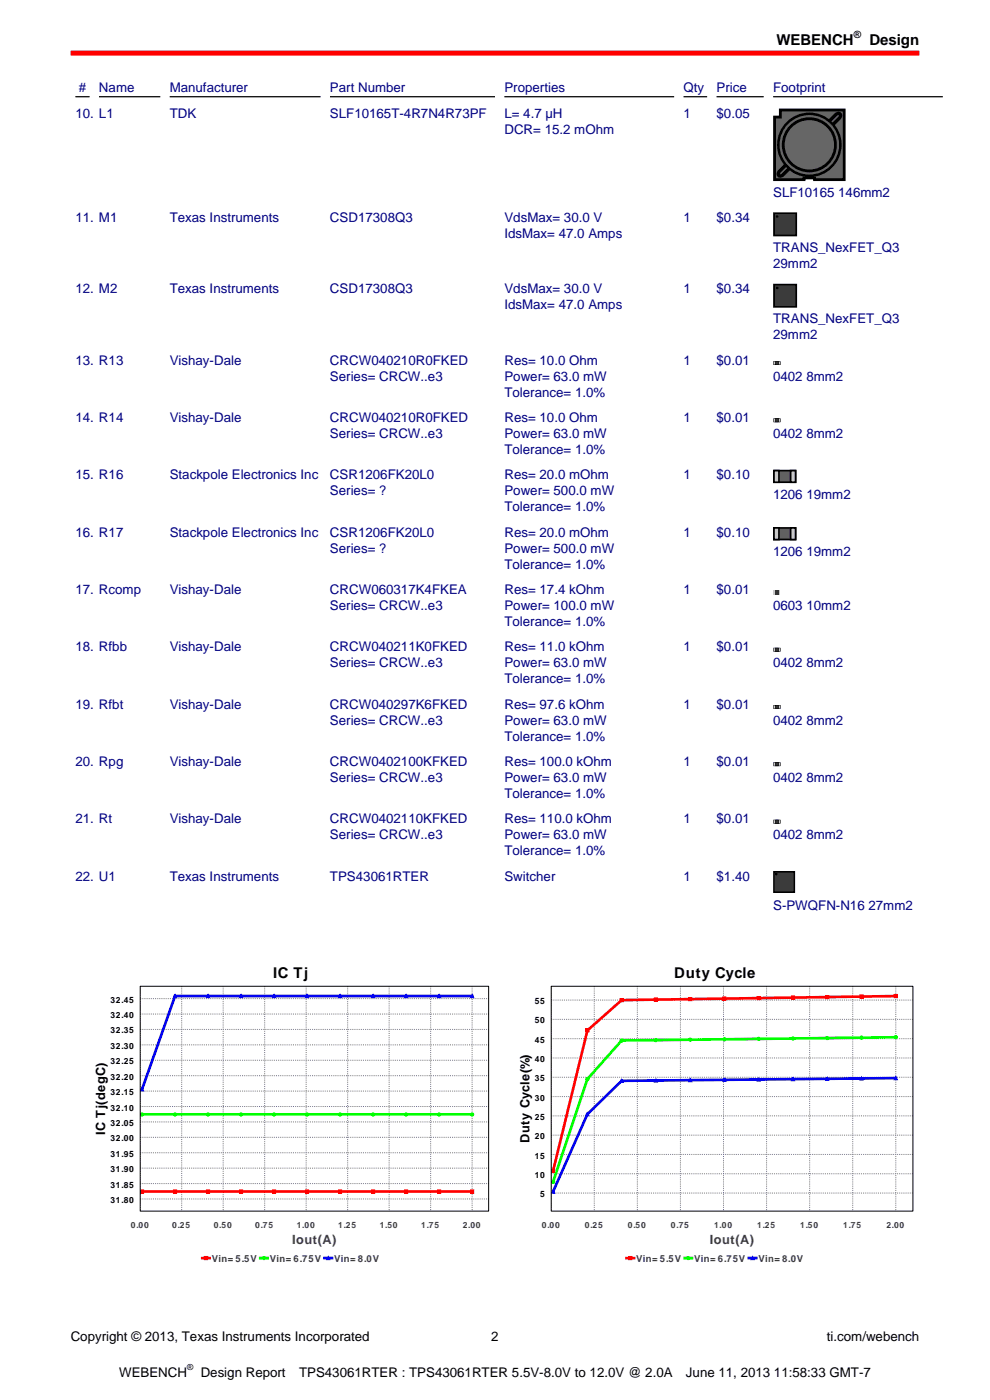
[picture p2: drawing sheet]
<svg xmlns="http://www.w3.org/2000/svg" width="210mm" height="297mm" viewBox="0 0 210 297" stroke-linecap="round" stroke-linejoin="round" font-family="sans-serif">
<path d="M15 11.3h180" fill="none" stroke="#f00" stroke-width="1.1" stroke-linecap="butt"/>
<path d="M16 20.5h3M21 20.5h13M36 20.5h32M70 20.5h35M107 20.5h36M145 20.5h5M152 20.5h10M164 20.5h36" fill="none" stroke="#000" stroke-width=".26"/>
<path d="M165.5 23.3h13.6v14.8h-6.3v-.4h-2.3v.4h-6.2v-13.3h1.2z" fill="#666"/>
<g fill="none" stroke="#000" stroke-width=".6">
<path d="M165.5 23.3h13.6v14.8h-6.3v-.4h-2.3v.4h-6.2v-13.3h1.2z"/>
<circle cx="171.7" cy="30.7" r="5.5"/>
</g>
<path d="M176 25.6l1.3-1.3a.56 .56 0 0 1 .9-.1 .56 .56 0 0 1-.2 .9l-1.2 1.2z" fill="#666"/>
<path d="M176 25.6l1.3-1.3a.56 .56 0 0 1 .9-.1 .56 .56 0 0 1-.2 .9l-1.2 1.2" fill="none" stroke="#000" stroke-width=".71" stroke-linecap="butt"/>
<path d="M166.7 35l.8 .7-1.4 1.4a.6 .6 0 0 1-1-.1l.3-.7z" fill="#666"/>
<path d="M166.7 35l-1.3 1.3a.6 .6 0 0 0 0 1l.7-.2 1.4-1.4" fill="none" stroke="#000" stroke-width=".72" stroke-linecap="butt"/>
<circle cx="171.7" cy="30.7" r="6.6" fill="none" stroke="#000" stroke-width=".53"/>
<path d="M164.2 45.2h4.7v4.8h-4.7z" fill="#404040"/>
<g fill="none" stroke="#000" stroke-width=".36">
<path d="M164.2 45.2h4.7v4.8h-4.7z"/>
<circle cx="164.8" cy="45.9" r=".1"/>
</g>
<path d="M164.2 60.4h4.7v4.7h-4.7z" fill="#404040"/>
<g fill="none" stroke="#000" stroke-width=".36">
<path d="M164.2 60.4h4.7v4.7h-4.7z"/>
<circle cx="164.8" cy="61.1" r=".1"/>
</g>
<path d="M164 76.6h1.5v.8h-1.5z" fill="#cbcbcb"/>
<path d="M164.4 76.6h.8v.8h-.8z" fill="#363636"/>
<g fill="#000">
<path d="M164.5 76.7h.6v.6h-.6zM164.4 76.6v.8h.8v-.8z"/>
<path d="M164.1 76.7h1.4v.6h-1.4zM164 76.6v.8h1.5v-.8z"/>
</g>
<path d="M164 88.8h1.5v.8h-1.5z" fill="#cbcbcb"/>
<path d="M164.4 88.8h.8v.8h-.8z" fill="#363636"/>
<g fill="#000">
<path d="M164.5 88.9h.6v.6h-.6zM164.4 88.8v.8h.8v-.8z"/>
<path d="M164.1 88.9h1.4v.6h-1.4zM164 88.8v.8h1.5v-.8z"/>
</g>
<path d="M164.2 99.8h4.6v2.5h-4.6z" fill="#5b5b5b"/>
<path d="M164.2 99.8h4.6v2.5h-4.6z" fill="none" stroke="#000" stroke-width=".35"/>
<path d="M164.2 99.8h1v2.5h-1z" fill="#c6c6c6"/>
<path d="M164.2 99.8h1v2.5h-1z" fill="none" stroke="#000" stroke-width=".35"/>
<path d="M167.7 99.8h1.1v2.5h-1.1z" fill="#c6c6c6"/>
<path d="M167.7 99.8h1.1v2.5h-1.1z" fill="none" stroke="#000" stroke-width=".35"/>
<path d="M164.2 112h4.6v2.5h-4.6z" fill="#5b5b5b"/>
<path d="M164.2 112h4.6v2.5h-4.6z" fill="none" stroke="#000" stroke-width=".35"/>
<path d="M164.2 112h1v2.5h-1z" fill="#c6c6c6"/>
<path d="M164.2 112h1v2.5h-1z" fill="none" stroke="#000" stroke-width=".35"/>
<path d="M167.7 112h1.1v2.5h-1.1z" fill="#c6c6c6"/>
<path d="M167.7 112h1.1v2.5h-1.1z" fill="none" stroke="#000" stroke-width=".35"/>
<path d="M164 125.2h1.4v.9h-1.4z" fill="#cbcbcb"/>
<path d="M164.4 125.2h.7v.9h-.7z" fill="#363636"/>
<path d="M164 137.4h1.5v.8h-1.5z" fill="#cbcbcb"/>
<path d="M164.4 137.4h.8v.8h-.8z" fill="#363636"/>
<g fill="#000">
<path d="M164.5 137.5h.6v.6h-.6zM164.4 137.4v.8h.8v-.8z"/>
<path d="M164.1 137.5h1.4v.6h-1.4zM164 137.4v.8h1.5v-.8z"/>
</g>
<path d="M164 149.6h1.5v.8h-1.5z" fill="#cbcbcb"/>
<path d="M164.4 149.6h.8v.8h-.8z" fill="#363636"/>
<g fill="#000">
<path d="M164.5 149.7h.6v.6h-.6zM164.4 149.6v.8h.8v-.8z"/>
<path d="M164.1 149.7h1.4v.6h-1.4zM164 149.6v.8h1.5v-.8z"/>
</g>
<path d="M164 161.7h1.5v.8h-1.5z" fill="#cbcbcb"/>
<path d="M164.4 161.7h.8v.8h-.8z" fill="#363636"/>
<g fill="#000">
<path d="M164.5 161.8h.6v.6h-.6zM164.4 161.7v.8h.8v-.8z"/>
<path d="M164.1 161.8h1.4v.6h-1.4zM164 161.7v.8h1.5v-.8z"/>
</g>
<path d="M164 173.9h1.5v.8h-1.5z" fill="#cbcbcb"/>
<path d="M164.4 173.9h.8v.8h-.8z" fill="#363636"/>
<g fill="#000">
<path d="M164.5 174h.6v.6h-.6zM164.4 173.9v.8h.8v-.8z"/>
<path d="M164.1 174h1.4v.6h-1.4zM164 173.9v.8h1.5v-.8z"/>
</g>
<path d="M164.2 184.9h4.3v4.4h-4.3z" fill="#404040"/>
<g fill="none" stroke="#000" stroke-width=".34">
<path d="M164.2 184.9h4.3v4.4h-4.3z"/>
<circle cx="164.7" cy="185.5" r=".11"/>
</g>
<g fill="#fff">
<path d="M15 201h90v67.5h-90z"/>
<path d="M42.6 265.4h38.2v3h-38.2z"/>
</g>
<path d="M42.9 266.9h1.6" fill="none" stroke="#f00" stroke-width=".56"/>
<path d="M43.4 266.6h.6v.6h-.6z" fill="#f00"/>
<path d="M43.4 266.6h.6v.6h-.6z" fill="none" stroke="#f00" stroke-width=".21"/>
<path d="M55.2 266.9h1.6" fill="none" stroke="#0f0" stroke-width=".56"/>
<circle cx="56" cy="266.9" r=".34" fill="#0f0"/>
<circle cx="56" cy="266.9" r=".34" fill="none" stroke="#0f0" stroke-width=".21"/>
<path d="M68.8 266.9h1.6" fill="none" stroke="#00f" stroke-width=".56"/>
<path d="M69.6 266.6l.4 .6h-.7z" fill="#00f"/>
<path d="M69.6 266.6l.4 .6h-.7z" fill="none" stroke="#00f" stroke-width=".21"/>
<path d="M29.7 209.2h73.9v47.7h-73.9z" fill="#fff"/>
<g fill="none" stroke="#808080" stroke-width=".21" stroke-dasharray=".2 .2" stroke-linecap="butt">
<path d="M29.7 209.2v47.7M29.7 218.4h73.9M29.7 215.1h73.9M29.7 211.9h73.9M38.5 209.2v47.7M47.3 209.2v47.7M56.1 209.2v47.7M64.9 209.2v47.7M73.7 209.2v47.7M82.5 209.2v47.7M91.3 209.2v47.7M100.1 209.2v47.7"/>
<path d="M29.7 238h73.9M29.7 234.7h73.9M29.7 231.5h73.9M29.7 228.2h73.9M29.7 224.9h73.9M29.7 221.7h73.9M29.7 254.4h73.9M29.7 251.1h73.9M29.7 247.8h73.9M29.7 244.5h73.9M29.7 241.3h73.9"/>
</g>
<path d="M100.1 211.3h-63l-7 19.8" fill="none" stroke="#00f" stroke-width=".56"/>
<path d="M30.1 236.4h70" fill="none" stroke="#0f0" stroke-width=".56"/>
<path d="M30.1 252.8h70" fill="none" stroke="#f00" stroke-width=".56"/>
<path d="M30.1 230.8l.4 .6h-.7z" fill="#00f"/>
<path d="M30.1 230.8l.4 .6h-.7z" fill="none" stroke="#00f" stroke-width=".21"/>
<path d="M37.1 211l.4 .6h-.7z" fill="#00f"/>
<path d="M37.1 211l.4 .6h-.7z" fill="none" stroke="#00f" stroke-width=".21"/>
<path d="M44.1 211l.4 .6h-.7z" fill="#00f"/>
<path d="M44.1 211l.4 .6h-.7z" fill="none" stroke="#00f" stroke-width=".21"/>
<path d="M51.1 211l.4 .6h-.7z" fill="#00f"/>
<path d="M51.1 211l.4 .6h-.7z" fill="none" stroke="#00f" stroke-width=".21"/>
<path d="M58.1 211l.4 .6h-.7z" fill="#00f"/>
<path d="M58.1 211l.4 .6h-.7z" fill="none" stroke="#00f" stroke-width=".21"/>
<path d="M65.1 211l.4 .6h-.7z" fill="#00f"/>
<path d="M65.1 211l.4 .6h-.7z" fill="none" stroke="#00f" stroke-width=".21"/>
<path d="M72.1 211l.4 .6h-.7z" fill="#00f"/>
<path d="M72.1 211l.4 .6h-.7z" fill="none" stroke="#00f" stroke-width=".21"/>
<path d="M79.1 211l.4 .6h-.7z" fill="#00f"/>
<path d="M79.1 211l.4 .6h-.7z" fill="none" stroke="#00f" stroke-width=".21"/>
<path d="M86.1 211l.4 .6h-.7z" fill="#00f"/>
<path d="M86.1 211l.4 .6h-.7z" fill="none" stroke="#00f" stroke-width=".21"/>
<path d="M93.1 211l.4 .6h-.7z" fill="#00f"/>
<path d="M93.1 211l.4 .6h-.7z" fill="none" stroke="#00f" stroke-width=".21"/>
<path d="M100.1 211l.4 .6h-.7z" fill="#00f"/>
<path d="M100.1 211l.4 .6h-.7z" fill="none" stroke="#00f" stroke-width=".21"/>
<circle cx="30.1" cy="236.4" r=".34" fill="#0f0"/>
<circle cx="30.1" cy="236.4" r=".34" fill="none" stroke="#0f0" stroke-width=".21"/>
<circle cx="37.1" cy="236.4" r=".34" fill="#0f0"/>
<circle cx="37.1" cy="236.4" r=".34" fill="none" stroke="#0f0" stroke-width=".21"/>
<circle cx="44.1" cy="236.4" r=".34" fill="#0f0"/>
<circle cx="44.1" cy="236.4" r=".34" fill="none" stroke="#0f0" stroke-width=".21"/>
<circle cx="51.1" cy="236.4" r=".34" fill="#0f0"/>
<circle cx="51.1" cy="236.4" r=".34" fill="none" stroke="#0f0" stroke-width=".21"/>
<circle cx="58.1" cy="236.4" r=".34" fill="#0f0"/>
<circle cx="58.1" cy="236.4" r=".34" fill="none" stroke="#0f0" stroke-width=".21"/>
<circle cx="65.1" cy="236.4" r=".34" fill="#0f0"/>
<circle cx="65.1" cy="236.4" r=".34" fill="none" stroke="#0f0" stroke-width=".21"/>
<circle cx="72.1" cy="236.4" r=".34" fill="#0f0"/>
<circle cx="72.1" cy="236.4" r=".34" fill="none" stroke="#0f0" stroke-width=".21"/>
<circle cx="79.1" cy="236.4" r=".34" fill="#0f0"/>
<circle cx="79.1" cy="236.4" r=".34" fill="none" stroke="#0f0" stroke-width=".21"/>
<circle cx="86.1" cy="236.4" r=".34" fill="#0f0"/>
<circle cx="86.1" cy="236.4" r=".34" fill="none" stroke="#0f0" stroke-width=".21"/>
<circle cx="93.1" cy="236.4" r=".34" fill="#0f0"/>
<circle cx="93.1" cy="236.4" r=".34" fill="none" stroke="#0f0" stroke-width=".21"/>
<circle cx="100.1" cy="236.4" r=".34" fill="#0f0"/>
<circle cx="100.1" cy="236.4" r=".34" fill="none" stroke="#0f0" stroke-width=".21"/>
<path d="M29.8 252.4h.7v.7h-.7z" fill="#f00"/>
<path d="M29.8 252.4h.7v.7h-.7z" fill="none" stroke="#f00" stroke-width=".21"/>
<path d="M36.8 252.4h.7v.7h-.7z" fill="#f00"/>
<path d="M36.8 252.4h.7v.7h-.7z" fill="none" stroke="#f00" stroke-width=".21"/>
<path d="M43.8 252.4h.7v.7h-.7z" fill="#f00"/>
<path d="M43.8 252.4h.7v.7h-.7z" fill="none" stroke="#f00" stroke-width=".21"/>
<path d="M50.8 252.4h.7v.7h-.7z" fill="#f00"/>
<path d="M50.8 252.4h.7v.7h-.7z" fill="none" stroke="#f00" stroke-width=".21"/>
<path d="M57.8 252.4h.7v.7h-.7z" fill="#f00"/>
<path d="M57.8 252.4h.7v.7h-.7z" fill="none" stroke="#f00" stroke-width=".21"/>
<path d="M64.8 252.4h.7v.7h-.7z" fill="#f00"/>
<path d="M64.8 252.4h.7v.7h-.7z" fill="none" stroke="#f00" stroke-width=".21"/>
<path d="M71.8 252.4h.7v.7h-.7z" fill="#f00"/>
<path d="M71.8 252.4h.7v.7h-.7z" fill="none" stroke="#f00" stroke-width=".21"/>
<path d="M78.8 252.4h.7v.7h-.7z" fill="#f00"/>
<path d="M78.8 252.4h.7v.7h-.7z" fill="none" stroke="#f00" stroke-width=".21"/>
<path d="M85.8 252.4h.7v.7h-.7z" fill="#f00"/>
<path d="M85.8 252.4h.7v.7h-.7z" fill="none" stroke="#f00" stroke-width=".21"/>
<path d="M92.8 252.4h.7v.7h-.7z" fill="#f00"/>
<path d="M92.8 252.4h.7v.7h-.7z" fill="none" stroke="#f00" stroke-width=".21"/>
<path d="M99.8 252.4h.7v.7h-.7z" fill="#f00"/>
<path d="M99.8 252.4h.7v.7h-.7z" fill="none" stroke="#f00" stroke-width=".21"/>
<path d="M29.7 209.2h73.9v47.7h-73.9z" fill="none" stroke="#000" stroke-width=".21"/>
<g fill="#fff">
<path d="M105 201h90v67.5h-90z"/>
<path d="M132.6 265.4h38.2v3h-38.2z"/>
</g>
<path d="M132.9 266.9h1.6" fill="none" stroke="#f00" stroke-width=".56"/>
<path d="M133.4 266.6h.6v.6h-.6z" fill="#f00"/>
<path d="M133.4 266.6h.6v.6h-.6z" fill="none" stroke="#f00" stroke-width=".21"/>
<path d="M145.2 266.9h1.6" fill="none" stroke="#0f0" stroke-width=".56"/>
<circle cx="146" cy="266.9" r=".34" fill="#0f0"/>
<circle cx="146" cy="266.9" r=".34" fill="none" stroke="#0f0" stroke-width=".21"/>
<path d="M158.8 266.9h1.6" fill="none" stroke="#00f" stroke-width=".56"/>
<path d="M159.6 266.6l.4 .6h-.7z" fill="#00f"/>
<path d="M159.6 266.6l.4 .6h-.7z" fill="none" stroke="#00f" stroke-width=".21"/>
<path d="M116.9 209.2h76.7v47.7h-76.7z" fill="#fff"/>
<g fill="none" stroke="#808080" stroke-width=".21" stroke-dasharray=".2 .2" stroke-linecap="butt">
<path d="M116.9 209.2v47.7M116.9 216.3h76.7M116.9 212.2h76.7M126.1 209.2v47.7M135.2 209.2v47.7M144.3 209.2v47.7M153.5 209.2v47.7M162.6 209.2v47.7M171.7 209.2v47.7M180.9 209.2v47.7M190 209.2v47.7M116.9 236.7h76.7"/>
<path d="M116.9 232.6h76.7M116.9 228.5h76.7M116.9 224.4h76.7M116.9 220.3h76.7M116.9 253.1h76.7M116.9 249h76.7M116.9 244.9h76.7M116.9 240.8h76.7"/>
</g>
<path d="M190 228.7l-58.1 .6-7.3 7.1-7.3 16.4" fill="none" stroke="#00f" stroke-width=".56"/>
<path d="M190 220l-58.1 .7-7.3 8.2-7.3 21.8" fill="none" stroke="#0f0" stroke-width=".56"/>
<path d="M190 211.3l-58.1 .9-7.3 6.4-7.3 29.8" fill="none" stroke="#f00" stroke-width=".56"/>
<path d="M117.3 252.4l.4 .7h-.7z" fill="#00f"/>
<path d="M117.3 252.4l.4 .7h-.7z" fill="none" stroke="#00f" stroke-width=".21"/>
<path d="M124.6 236l.3 .7h-.6z" fill="#00f"/>
<path d="M124.6 236l.3 .7h-.6z" fill="none" stroke="#00f" stroke-width=".21"/>
<path d="M131.9 229l.3 .6h-.7z" fill="#00f"/>
<path d="M131.9 229l.3 .6h-.7z" fill="none" stroke="#00f" stroke-width=".21"/>
<path d="M139.1 228.9l.4 .7h-.7z" fill="#00f"/>
<path d="M139.1 228.9l.4 .7h-.7z" fill="none" stroke="#00f" stroke-width=".21"/>
<path d="M146.4 228.8l.3 .7h-.6z" fill="#00f"/>
<path d="M146.4 228.8l.3 .7h-.6z" fill="none" stroke="#00f" stroke-width=".21"/>
<path d="M153.7 228.7l.3 .7h-.7z" fill="#00f"/>
<path d="M153.7 228.7l.3 .7h-.7z" fill="none" stroke="#00f" stroke-width=".21"/>
<path d="M160.9 228.7l.4 .6h-.7z" fill="#00f"/>
<path d="M160.9 228.7l.4 .6h-.7z" fill="none" stroke="#00f" stroke-width=".21"/>
<path d="M168.2 228.6l.3 .7h-.6z" fill="#00f"/>
<path d="M168.2 228.6l.3 .7h-.6z" fill="none" stroke="#00f" stroke-width=".21"/>
<path d="M175.5 228.5l.3 .7h-.7z" fill="#00f"/>
<path d="M175.5 228.5l.3 .7h-.7z" fill="none" stroke="#00f" stroke-width=".21"/>
<path d="M182.7 228.4l.4 .7h-.7z" fill="#00f"/>
<path d="M182.7 228.4l.4 .7h-.7z" fill="none" stroke="#00f" stroke-width=".21"/>
<path d="M190 228.4l.4 .7h-.7z" fill="#00f"/>
<path d="M190 228.4l.4 .7h-.7z" fill="none" stroke="#00f" stroke-width=".21"/>
<circle cx="117.3" cy="250.7" r=".34" fill="#0f0"/>
<circle cx="117.3" cy="250.7" r=".34" fill="none" stroke="#0f0" stroke-width=".21"/>
<circle cx="124.6" cy="228.9" r=".34" fill="#0f0"/>
<circle cx="124.6" cy="228.9" r=".34" fill="none" stroke="#0f0" stroke-width=".21"/>
<circle cx="131.9" cy="220.7" r=".34" fill="#0f0"/>
<circle cx="131.9" cy="220.7" r=".34" fill="none" stroke="#0f0" stroke-width=".21"/>
<circle cx="139.1" cy="220.7" r=".34" fill="#0f0"/>
<circle cx="139.1" cy="220.7" r=".34" fill="none" stroke="#0f0" stroke-width=".21"/>
<circle cx="146.4" cy="220.6" r=".34" fill="#0f0"/>
<circle cx="146.4" cy="220.6" r=".34" fill="none" stroke="#0f0" stroke-width=".21"/>
<circle cx="153.7" cy="220.5" r=".34" fill="#0f0"/>
<circle cx="153.7" cy="220.5" r=".34" fill="none" stroke="#0f0" stroke-width=".21"/>
<circle cx="160.9" cy="220.4" r=".34" fill="#0f0"/>
<circle cx="160.9" cy="220.4" r=".34" fill="none" stroke="#0f0" stroke-width=".21"/>
<circle cx="168.2" cy="220.3" r=".34" fill="#0f0"/>
<circle cx="168.2" cy="220.3" r=".34" fill="none" stroke="#0f0" stroke-width=".21"/>
<circle cx="175.5" cy="220.2" r=".34" fill="#0f0"/>
<circle cx="175.5" cy="220.2" r=".34" fill="none" stroke="#0f0" stroke-width=".21"/>
<circle cx="182.7" cy="220.1" r=".34" fill="#0f0"/>
<circle cx="182.7" cy="220.1" r=".34" fill="none" stroke="#0f0" stroke-width=".21"/>
<circle cx="190" cy="220" r=".34" fill="#0f0"/>
<circle cx="190" cy="220" r=".34" fill="none" stroke="#0f0" stroke-width=".21"/>
<path d="M117 248h.7v.7h-.7z" fill="#f00"/>
<path d="M117 248h.7v.7h-.7z" fill="none" stroke="#f00" stroke-width=".21"/>
<path d="M124.3 218.3h.6v.6h-.6z" fill="#f00"/>
<path d="M124.3 218.3h.6v.6h-.6z" fill="none" stroke="#f00" stroke-width=".21"/>
<path d="M131.5 211.8h.7v.7h-.7z" fill="#f00"/>
<path d="M131.5 211.8h.7v.7h-.7z" fill="none" stroke="#f00" stroke-width=".21"/>
<path d="M138.8 211.7h.7v.7h-.7z" fill="#f00"/>
<path d="M138.8 211.7h.7v.7h-.7z" fill="none" stroke="#f00" stroke-width=".21"/>
<path d="M146.1 211.6h.6v.7h-.6z" fill="#f00"/>
<path d="M146.1 211.6h.6v.7h-.6z" fill="none" stroke="#f00" stroke-width=".21"/>
<path d="M153.3 211.5h.7v.7h-.7z" fill="#f00"/>
<path d="M153.3 211.5h.7v.7h-.7z" fill="none" stroke="#f00" stroke-width=".21"/>
<path d="M160.6 211.4h.7v.7h-.7z" fill="#f00"/>
<path d="M160.6 211.4h.7v.7h-.7z" fill="none" stroke="#f00" stroke-width=".21"/>
<path d="M167.9 211.3h.6v.7h-.6z" fill="#f00"/>
<path d="M167.9 211.3h.6v.7h-.6z" fill="none" stroke="#f00" stroke-width=".21"/>
<path d="M175.1 211.2h.7v.7h-.7z" fill="#f00"/>
<path d="M175.1 211.2h.7v.7h-.7z" fill="none" stroke="#f00" stroke-width=".21"/>
<path d="M182.4 211.1h.7v.7h-.7z" fill="#f00"/>
<path d="M182.4 211.1h.7v.7h-.7z" fill="none" stroke="#f00" stroke-width=".21"/>
<path d="M189.7 211h.7v.6h-.7z" fill="#f00"/>
<path d="M189.7 211h.7v.6h-.7z" fill="none" stroke="#f00" stroke-width=".21"/>
<path d="M116.9 209.2h76.7v47.7h-76.7z" fill="none" stroke="#000" stroke-width=".21"/>
<g font-size="3.2">
<text x="164.7" y="9.6">WEBENCH</text>
<text x="184.4" y="9.6">Design</text>
</g>
<g font-size="3.1">
<text x="57.9" y="207.5">IC Tj</text>
<text x="143" y="207.5">Duty Cycle</text>
</g>
<g font-size="2.8" fill="#000080">
<text x="16.7" y="19.4">#</text>
<text x="21" y="19.4">Name</text>
<text x="36" y="19.4">Manufacturer</text>
<text x="70" y="19.4">Part Number</text>
<text x="107" y="19.4">Properties</text>
<text x="145" y="19.4">Qty</text>
<text x="152" y="19.4">Price</text>
<text x="164" y="19.4">Footprint</text>
<text x="16" y="25.1">10. L1</text>
<text x="36" y="25.1">TDK</text>
<text x="70" y="25.1">SLF10165T-4R7N4R73PF</text>
<text x="107" y="25.1">L= 4.7 µH</text>
<text x="107" y="28.5">DCR= 15.2 mOhm</text>
<text x="145" y="25.1">1</text>
<text x="152" y="25.1">$0.05</text>
<text x="164" y="41.7">SLF10165 146mm2</text>
<text x="16" y="47.1">11. M1</text>
<text x="36" y="47.1">Texas Instruments</text>
<text x="70" y="47.1">CSD17308Q3</text>
<text x="107" y="47.1">VdsMax= 30.0 V</text>
<text x="145" y="47.1">1</text>
<text x="152" y="47.1">$0.34</text>
<text x="107" y="50.5">IdsMax= 47.0 Amps</text>
<text x="164" y="53.5">TRANS_NexFET_Q3</text>
<text x="164" y="56.8">29mm2</text>
<text x="16" y="62.2">12. M2</text>
<text x="36" y="62.2">Texas Instruments</text>
<text x="70" y="62.2">CSD17308Q3</text>
<text x="107" y="62.2">VdsMax= 30.0 V</text>
<text x="107" y="65.6">IdsMax= 47.0 Amps</text>
<text x="145" y="62.2">1</text>
<text x="152" y="62.2">$0.34</text>
<text x="164" y="68.6">TRANS_NexFET_Q3</text>
<text x="164" y="72">29mm2</text>
<text x="16" y="77.4">13. R13</text>
<text x="36" y="77.4">Vishay-Dale</text>
<text x="70" y="77.4">CRCW040210R0FKED</text>
<text x="107" y="77.4">Res= 10.0 Ohm</text>
<text x="145" y="77.4">1</text>
<text x="152" y="77.4">$0.01</text>
<text x="70" y="80.8">Series= CRCW..e3</text>
<text x="107" y="80.8">Power= 63.0 mW</text>
<text x="164" y="80.8">0402 8mm2</text>
<text x="16" y="89.5">14. R14</text>
<text x="36" y="89.5">Vishay-Dale</text>
<text x="70" y="89.5">CRCW040210R0FKED</text>
<text x="107" y="84.1">Tolerance= 1.0%</text>
<text x="107" y="89.5">Res= 10.0 Ohm</text>
<text x="145" y="89.5">1</text>
<text x="152" y="89.5">$0.01</text>
<text x="70" y="92.9">Series= CRCW..e3</text>
<text x="107" y="92.9">Power= 63.0 mW</text>
<text x="164" y="92.9">0402 8mm2</text>
<text x="16" y="101.7">15. R16</text>
<text x="36" y="101.7">Stackpole Electronics Inc</text>
<text x="70" y="101.7">CSR1206FK20L0</text>
<text x="107" y="96.3">Tolerance= 1.0%</text>
<text x="107" y="101.7">Res= 20.0 mOhm</text>
<text x="145" y="101.7">1</text>
<text x="152" y="101.7">$0.10</text>
<text x="70" y="105.1">Series= ?</text>
<text x="107" y="105.1">Power= 500.0 mW</text>
<text x="164" y="105.9">1206 19mm2</text>
<text x="16" y="113.8">16. R17</text>
<text x="36" y="113.8">Stackpole Electronics Inc</text>
<text x="70" y="113.8">CSR1206FK20L0</text>
<text x="107" y="108.5">Tolerance= 1.0%</text>
<text x="107" y="113.8">Res= 20.0 mOhm</text>
<text x="145" y="113.8">1</text>
<text x="152" y="113.8">$0.10</text>
<text x="70" y="117.2">Series= ?</text>
<text x="107" y="117.2">Power= 500.0 mW</text>
<text x="164" y="118">1206 19mm2</text>
<text x="107" y="120.6">Tolerance= 1.0%</text>
<text x="16" y="126">17. Rcomp</text>
<text x="36" y="126">Vishay-Dale</text>
<text x="70" y="126">CRCW060317K4FKEA</text>
<text x="70" y="129.4">Series= CRCW..e3</text>
<text x="107" y="126">Res= 17.4 kOhm</text>
<text x="107" y="129.4">Power= 100.0 mW</text>
<text x="145" y="126">1</text>
<text x="152" y="126">$0.01</text>
<text x="164" y="129.4">0603 10mm2</text>
<text x="107" y="132.8">Tolerance= 1.0%</text>
<text x="16" y="138.2">18. Rfbb</text>
<text x="36" y="138.2">Vishay-Dale</text>
<text x="70" y="138.2">CRCW040211K0FKED</text>
<text x="70" y="141.5">Series= CRCW..e3</text>
<text x="107" y="138.2">Res= 11.0 kOhm</text>
<text x="107" y="141.5">Power= 63.0 mW</text>
<text x="145" y="138.2">1</text>
<text x="152" y="138.2">$0.01</text>
<text x="164" y="141.5">0402 8mm2</text>
<text x="107" y="144.9">Tolerance= 1.0%</text>
<text x="16" y="150.3">19. Rfbt</text>
<text x="36" y="150.3">Vishay-Dale</text>
<text x="70" y="150.3">CRCW040297K6FKED</text>
<text x="70" y="153.7">Series= CRCW..e3</text>
<text x="107" y="150.3">Res= 97.6 kOhm</text>
<text x="107" y="153.7">Power= 63.0 mW</text>
<text x="145" y="150.3">1</text>
<text x="152" y="150.3">$0.01</text>
<text x="164" y="153.7">0402 8mm2</text>
<text x="107" y="157.1">Tolerance= 1.0%</text>
<text x="16" y="162.5">20. Rpg</text>
<text x="36" y="162.5">Vishay-Dale</text>
<text x="70" y="162.5">CRCW0402100KFKED</text>
<text x="70" y="165.9">Series= CRCW..e3</text>
<text x="107" y="162.5">Res= 100.0 kOhm</text>
<text x="107" y="165.9">Power= 63.0 mW</text>
<text x="145" y="162.5">1</text>
<text x="152" y="162.5">$0.01</text>
<text x="164" y="165.9">0402 8mm2</text>
<text x="107" y="169.3">Tolerance= 1.0%</text>
<text x="16" y="174.6">21. Rt</text>
<text x="36" y="174.6">Vishay-Dale</text>
<text x="70" y="174.6">CRCW0402110KFKED</text>
<text x="70" y="178">Series= CRCW..e3</text>
<text x="107" y="174.6">Res= 110.0 kOhm</text>
<text x="107" y="178">Power= 63.0 mW</text>
<text x="145" y="174.6">1</text>
<text x="152" y="174.6">$0.01</text>
<text x="164" y="178">0402 8mm2</text>
<text x="107" y="181.4">Tolerance= 1.0%</text>
<text x="16" y="186.8">22. U1</text>
<text x="36" y="186.8">Texas Instruments</text>
<text x="70" y="186.8">TPS43061RTER</text>
<text x="107" y="186.8">Switcher</text>
<text x="145" y="186.8">1</text>
<text x="152" y="186.8">$1.40</text>
<text x="164" y="193">S-PWQFN-N16 27mm2</text>
</g>
<g font-size="2.8">
<text x="15" y="284.4">Copyright © 2013, Texas Instruments Incorporated</text>
<text x="104.2" y="284.4">2</text>
<text x="175.4" y="284.4">ti.com/webench</text>
<text x="25.3" y="292">WEBENCH</text>
<text x="42.6" y="292">Design Report</text>
<text x="63.4" y="292">TPS43061RTER : TPS43061RTER 5.5V-8.0V to 12.0V @ 2.0A</text>
<text x="145.5" y="292">June 11, 2013 11:58:33 GMT-7</text>
</g>
<g font-size="2.7">
<text x="22.3" y="240.9" transform="rotate(-90 22.3 240.9)">IC Tj(degC)</text>
<text x="112.3" y="242.6" transform="rotate(-90 112.3 242.6)">Duty Cycle(%)</text>
</g>
<g font-size="2.7" fill="#404040">
<text x="62" y="263.8">Iout(A)</text>
<text x="150.5" y="263.8">Iout(A)</text>
</g>
<text font-size="2.1" x="181.1" y="8">®</text>
<g font-size="2" fill="#404040">
<text x="44.9" y="267.6">Vin= 5.5V</text>
<text x="57.2" y="267.6">Vin= 6.75V</text>
<text x="70.9" y="267.6">Vin= 8.0V</text>
<text x="134.9" y="267.6">Vin= 5.5V</text>
<text x="147.2" y="267.6">Vin= 6.75V</text>
<text x="160.9" y="267.6">Vin= 8.0V</text>
</g>
<g font-size="1.8">
<text x="23.4" y="216">32.40</text>
<text x="23.4" y="212.7">32.45</text>
<text x="113.4" y="213">55</text>
<text x="23.4" y="219.2">32.35</text>
<text x="113.4" y="221.2">45</text>
<text x="113.4" y="217.1">50</text>
<text x="23.4" y="225.8">32.25</text>
<text x="23.4" y="222.5">32.30</text>
<text x="113.4" y="225.3">40</text>
<text x="23.4" y="232.3">32.15</text>
<text x="23.4" y="229.1">32.20</text>
<text x="113.4" y="233.5">30</text>
<text x="113.4" y="229.4">35</text>
<text x="23.4" y="238.9">32.05</text>
<text x="23.4" y="235.6">32.10</text>
<text x="113.4" y="237.6">25</text>
<text x="23.4" y="245.4">31.95</text>
<text x="23.4" y="242.1">32.00</text>
<text x="113.4" y="245.8">15</text>
<text x="113.4" y="241.7">20</text>
<text x="23.4" y="251.9">31.85</text>
<text x="23.4" y="248.7">31.90</text>
<text x="113.4" y="249.9">10</text>
<text x="23.4" y="255.2">31.80</text>
<text x="114.6" y="254">5</text>
<text x="39.7" y="290.6">®</text>
</g>
<g font-size="1.8" fill="#404040">
<text x="27.7" y="260.4">0.00</text>
<text x="36.5" y="260.4">0.25</text>
<text x="45.3" y="260.4">0.50</text>
<text x="54.1" y="260.4">0.75</text>
<text x="62.9" y="260.4">1.00</text>
<text x="71.7" y="260.4">1.25</text>
<text x="80.5" y="260.4">1.50</text>
<text x="89.3" y="260.4">1.75</text>
<text x="98.1" y="260.4">2.00</text>
<text x="114.9" y="260.4">0.00</text>
<text x="124.1" y="260.4">0.25</text>
<text x="133.2" y="260.4">0.50</text>
<text x="142.3" y="260.4">0.75</text>
<text x="151.5" y="260.4">1.00</text>
<text x="160.6" y="260.4">1.25</text>
<text x="169.7" y="260.4">1.50</text>
<text x="178.9" y="260.4">1.75</text>
<text x="188" y="260.4">2.00</text>
</g>
</svg>
